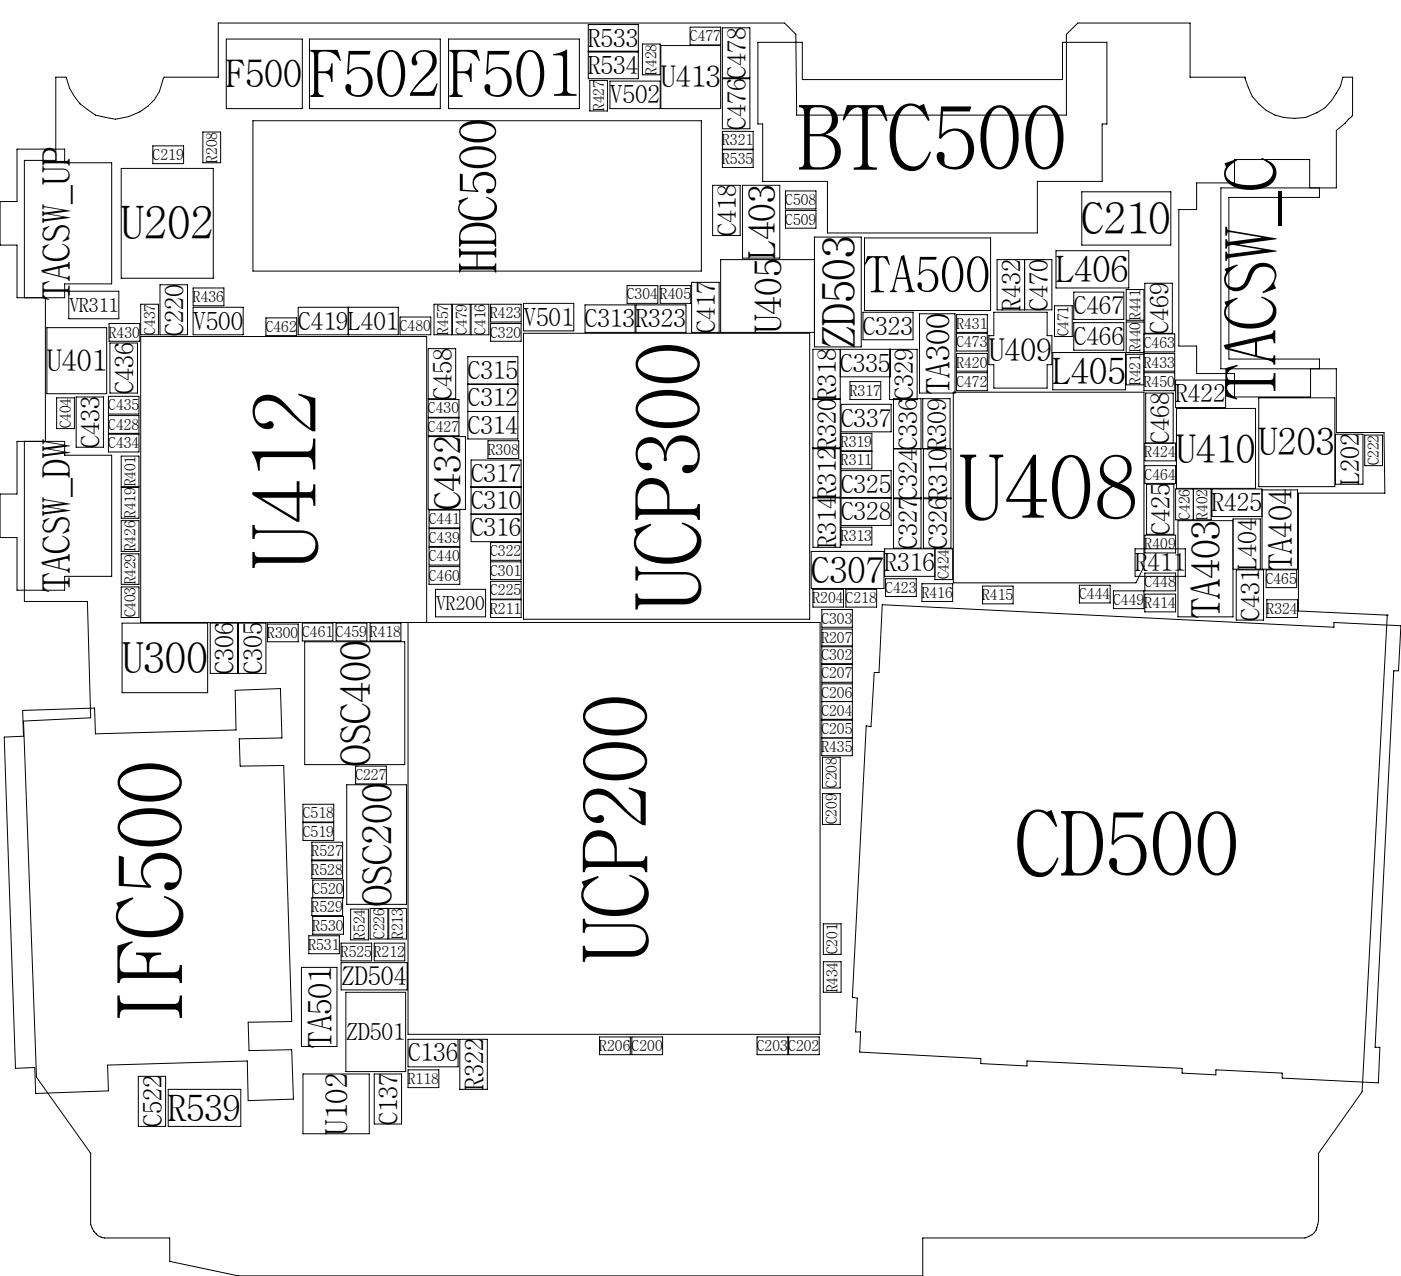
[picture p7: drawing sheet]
<svg xmlns="http://www.w3.org/2000/svg" width="137mm" height="125mm" viewBox="0 0 137 125" stroke-linecap="round" stroke-linejoin="round" font-family="sans-serif">
<g fill="none" stroke="#000" stroke-width=".1">
<path d="M1.7 14.6h4.6v1.3h4.6v11.8h-4.6v1.4h-4.6v-5.2h-1.7v-4.2h1.7zM11.8 16.5h9v10.7h-9zM14.9 14.3h3v1.7h-3zM19.8 12.9h1.8v3h-1.8zM22.1 3.8h7.4v6.8h-7.4zM24.7 11.8h43.8v14.7h-43.8zM30.2 3.8h12.8v6.8h-12.8zM43.8 3.8h12.8v6.8h-12.8zM57.5 2.4h4.9v5.3h-4.9zM57.5 5.1h4.9M57.5 5h4.9M57.6 7.9h1.8v2.9h-1.8z"/>
<path d="M59.6 7.9h4.9v2.7h-4.9zM62.8 4.3h1.7v3h-1.7zM64.6 4.5h5.8v6.1h-5.8zM67.4 2.7h3v1.7h-3zM69.6 18.1h2.7v4.9h-2.7zM70.6 2.7h2.7v4.9h-2.7zM70.6 7.7h2.7v4.9h-2.7zM70.6 12.8h3v1.8h-3zM70.6 14.6h3v1.8h-3zM72.5 18.1h3.7v7.1h-3.7zM74.1 4.1h4.3v3.7h25.4v-3.7h4.4v8h-.5v5.6h-6.3v5.1h-20.6v-5.1h-6.3v-5.6h-.4zM76.7 18.7h3v1.7h-3z"/>
<path d="M105.7 18.7h8.7v5.2h-8.7zM116.9 17.9h3.7v-2.3h7.4v2.8h.9v.9h-8.8v15.8h8.8v.9h-.9v2.8h-7.4v-2.3h-3.7v-2.7h-1.7v-13.3h1.7zM2.4 29.1v-13.4h3.1v-8.2h1a5.3 5.3 0 0 0 2.8 3.7l2 .4a5 5 0 0 0 4.7-4.1h5.3v-5.2h55.4l1.1 1.1v7.8h26.4v-7.8l1.1-1.1h11v5.2h5.4a4.8 4.8 0 0 0 3.8 4 4.8 4.8 0 0 0 5.1-2.4l.4-.7 .2-.9h1v3.7l-.8 .8-.8 .7v5.7h-11.3v17.6h11.3v6.3h4.6l.1 5.9h-8.4v11.5l8.6 .4M4.4 29.1v14M4.6 32h5.8v6.5h-5.8zM5.5 38.9h1.8v3h-1.8zM6.7 28.5h4.9v2.6h-4.9zM7.4 38.8h2.7v4.9h-2.7zM10.6 38.7h3v1.8h-3zM10.7 31.6h3v1.7h-3zM10.7 33.5h2.7v4.9h-2.7zM13.7 29.7h1.8v3h-1.8z"/>
<path d="M15.6 27.8h2.7v4.9h-2.7zM18.9 30h4.9v2.7h-4.9zM18.9 28.1h3v1.8h-3zM26 31.1h3v1.7h-3zM29.1 30h9.8v2.7h-9.8zM34 30v2.7M39.1 31h3v1.7h-3zM41.8 39h3v1.8h-3zM41.8 34.1h2.7v4.9h-2.7zM42.4 29.7h1.7v3h-1.7zM44.2 29.7h1.7v3h-1.7zM45.7 37.5h4.9"/>
<path d="M45.7 34.8h4.9v8.1h-4.9zM46 29.7h1.8v3h-1.8zM47.9 29.7h3v1.8h-3zM47.9 31.6h3v1.7h-3zM51.1 29.6h5v2.7h-5zM51.1 32.6h28v27.9h-28zM57.2 29.8h4.9v2.7h-4.9zM61.3 27.9h3v1.7h-3zM62.1 29.8h4.9v2.7h-4.9zM64.5 27.9h3v1.7h-3zM67.6 27.6h2.7v4.9h-2.7zM76.7 20.6h3v1.7h-3z"/>
<path d="M79.4 39h2.7M79.6 25.4h-9.2v7.1h9.2M79.6 23.2h4.5v10.7h-4.5zM82.1 34.1v19.4h-2.7v-19.4h10.2v4.9h-2.7v-4.9M82.2 39.5h4.9v2.7h-4.9zM83 37.3h3.1v1.7h-3.1zM84.3 30.5h4.9v2.7h-4.9zM84.5 23.2h12.3v7.1h-12.3zM87 34.1v2.7h-4.9M87.3 39h2.7v14.6h-2.7zM89.8 30.7h3.5v7.7h-3.5zM93.1 38.3h18.7v17.1l-.8 1.5h-17.9z"/>
<path d="M93.5 30.7h3v1.8h-3zM93.5 32.6h3v1.7h-3zM93.5 36.4h3v1.8h-3zM93.5 34.5h3v1.8h-3zM97.1 30.5h5.2v2.3h.5v2.8h-.5v2.3h-5.2v-2.3h-.5v-2.8h.5zM97.4 25.4h5.4v4.9h-5.4zM100.1 25.4v4.9M102.9 34.4h7.1v3.7h-7.1zM103 29.9h1.8v3h-1.8zM103.2 24.5h7.1v3.6h-7.1zM104.9 31.5h4.9v2.7h-4.9zM104.9 28.5h4.9v2.7h-4.9z"/>
<path d="M110 28.3h1.8v3h-1.8zM110 31.5h1.8v2.9h-1.8zM111.8 36.3h3v-1.8h-3v3.7h3v-1.8h-3M111.8 32.6h3v1.8h-3M111.8 34.6h-1.8v3h1.8M111.9 27.7h2.6v4.9h-2.6zM114.9 37.1h4.9v2.7h-4.9zM114.9 39.9h7.8v7.8h-7.8zM123 38.9h7.4v8.6h-7.4zM1.7 43.1h4.6v1.4h4.6v11.8h-4.6v1.4h-4.6v-5.2h-1.7v-4.2h1.7zM2.4 43.1v15.7h6.1l.4 11.3-6.6 .3 1.3 34.8 5.3 7.5v6.5a1.63 1.63 0 0 0 1.7 1.8h6v2.2l6.7 1.5h66.9v-3.7h36.9a1.61 1.61 0 0 0 1.7-1.8v-6.5l4.3-6 2.4-46.6M10.6 40.6h3v1.7h-3z"/>
<path d="M10.6 42.4h3v1.8h-3zM11.8 50.9h1.8v3h-1.8zM11.8 44.6h1.8v2.9h-1.8zM11.8 47.6h1.8v3h-1.8zM11.8 54.1h1.8v3h-1.8zM11.8 57.3h1.8v3h-1.8zM41.8 40.8h3v1.8h-3zM41.8 42.7h3.7v7.1h-3.7zM41.9 51.7h3v1.7h-3zM41.9 49.8h3v1.8h-3zM41.9 53.5h3v1.7h-3zM41.9 55.4h3v1.7h-3z"/>
<path d="M42.6 57.6h4.8v2.7h-4.8zM45.7 40.2h4.9M46 44.9h4.9v8h-4.9zM46 47.5h4.9M46 50.2h4.9M46 47.6h4.9M47.7 43.1h3v1.7h-3zM47.9 56.8h3v1.7h-3zM47.9 53h3v1.7h-3zM47.9 54.9h3v1.7h-3zM47.9 58.6h3v1.7h-3zM79.3 53.9h7.1v3.6h-7.1z"/>
<path d="M79.4 57.6h3v1.7h-3zM79.4 43.8h2.7M79.4 48.6h2.7M80.3 59.5h3v1.8h-3zM82.2 42.3h3v3.5h-3zM82.2 46h4.9v5.3h-4.9zM82.2 51.5h3v1.7h-3zM82.2 48.6h4.9M82.2 44.1h3M82.6 57.6h3.1v1.7h-3.1zM86.2 59.1l44.1 2.2v-.5l6.6 .3-.3 4.4h-.4l-1.8 36.8h.4l-.1 3.5-9.4-.5v-.5l-6.5-.3v.5l-3.3-.2v-.4l-15.2-.7v.4l-4.5-.2v-.5l-11.8-.6 .1-2h-.5l.2-3.3-.5-.1 1.3-26.5 .5 .1 .3-5.3h.5zM86.5 56.5h3v1.8h-3z"/>
<path d="M87.3 48.7h2.7M87.3 43.8h2.7M87.3 48.6h2.7M90.1 57h3v1.8h-3zM90.2 43.8v9.8h2.7v-9.8h-2.7v-4.8h2.6v4.8M90.2 48.7h2.7M90.2 48.6h2.7M91.3 53.6v3h1.8v-3h-6.7v2.7h4.9M96 57.3h3v1.7h-3zM105.5 57.2h3v1.7h-3zM108.8 57.7h3v1.8h-3zM110.9 53.6h4.9v2.7h-4.9z"/>
<path d="M111.9 45.5h3v1.7h-3zM111.9 43.3h3v1.7h-3zM111.9 52.3h3v1.7h-3zM111.9 56h3v1.7h-3zM111.9 58h3v1.8h-3zM111.9 43.3v-4.9h2.7v4.9M112 47.3h2.7v4.9h-2.7zM114.9 47.8h3.4v3h-3.4zM116.6 47.8v3M120.5 50.9h-5.4v9.4h5.4v-9.6h2.6v4.9h-2.6M120.8 55.7h2.7v4.9h-2.7zM123.3 47.9h3.5v7.7h-3.5v-7.8h-4.9v2.7h4.9"/>
<path d="M123.7 55.7h3v1.7h-3zM123.8 58.6h3v1.7h-3zM130.5 42.4h2.7v4.9h-2.7zM133.3 42.5h1.8v3h-1.8zM2.2 69.4l7-.2 .1 2.5 13.8-.4-.1-3.9 4.4-.1 .1 4.8-4.1 .1 .1 2.7 4.2-.1 .8 25-4.3 .1 .1 2.7h4.2l.2 4.8-4.5 .1v-3.8l-13.7 .4 .1 2.5-7.1 .2-.1-2.5-1.9 .1-1.1-32.4 1.9-.1zM11.9 60.9h8.4v6.8h-8.4zM20.5 60.9h2.7v4.9h-2.7zM23.3 60.9h2.7v4.9h-2.7zM26.1 61h3v1.7h-3zM29.5 60.9h3v1.7h-3zM29.6 78.6h3v1.7h-3zM29.8 62.7h9.7v12h-9.7z"/>
<path d="M32.8 60.9h3v1.7h-3zM33.9 76.7h5.8v11.7h-5.8zM34.7 74.9h3.1v1.7h-3.1zM36.2 60.9h3v1.7h-3zM39.9 60.8v40.3h40.2v-40.3h-66.4v-27.9h28v27.9M80.3 66.8h3v3.5h-3zM80.3 61.5h3v3.3h-3zM80.3 64.9h3v1.8h-3zM80.3 70.4h3v3.4h-3zM80.3 68.5h3M80.3 72.1h3M80.3 63.1h3"/>
<path d="M80.3 63.2h3M80.4 74h1.7v3h-1.7zM80.4 77.5h1.7v3h-1.7zM135.5 60.1h.1M29.5 94.5h3.4v7.7h-3.4zM29.6 80.4h3v1.7h-3zM30.2 91.4h3v1.8h-3zM30.5 82.3h3v1.7h-3zM30.5 84.1h3v1.7h-3zM30.6 87.7v-1.7h3v1.7h-3.1v1.8h3v-1.8M30.6 89.5h3v1.8h-3zM33.3 92.1h3v1.8h-3z"/>
<path d="M33.3 94.1h6.5v2.6h-6.5zM33.8 97h5.8v7.7h-5.8zM34.3 88.8h1.7v3h-1.7zM36.2 88.8h1.7v2.9h-1.7zM36.6 92.1h2.9v1.8h-2.9zM38 88.8h1.7v2.9h-1.7zM80.4 90.3h1.8v2.9h-1.8zM80.4 94h1.8v3h-1.8zM13.5 105.2h2.7v4.9h-2.7zM16.4 106.4h7.1v3.7h-7.1zM29.6 104.9h6.5v5.9h-6.5zM36.6 104.9h2.6v4.9h-2.6z"/>
<path d="M39.9 101.5h4.9v2.7h-4.9zM39.9 104.5h3v1.8h-3zM44.9 101.5h2.7v4.9h-2.7zM58.6 101.3h3v1.7h-3zM61.7 101.3h3v1.7h-3zM74 101.3h3v1.7h-3zM77.1 101.3h2.9v1.7h-2.9z"/>
</g>
<g font-size="8.8">
<text x="77.9" y="16.6">BTC500</text>
<text x="93.7" y="50.7">U408</text>
<text x="31" y="55.6" transform="rotate(-90 31 55.6)">U412</text>
<text x="68.4" y="59.7" transform="rotate(-90 68.4 59.7)">UCP300</text>
<text x="99.2" y="85.5">CD500</text>
<text x="63.2" y="94.1" transform="rotate(-90 63.2 94.1)">UCP200</text>
<text x="17.8" y="100.5" transform="rotate(-90 17.8 100.5)">IFC500</text>
</g>
<text font-size="6.8" x="124.6" y="39" transform="rotate(-90 124.6 39)">TACSW_C</text>
<g font-size="6.4">
<text x="30.2" y="9.5">F502</text>
<text x="43.8" y="9.5">F501</text>
</g>
<text font-size="5.1" x="48.5" y="26.7" transform="rotate(-90 48.5 26.7)">HDC500</text>
<text font-size="4.9" x="84.5" y="28.5">TA500</text>
<text font-size="4.5" x="11.8" y="23.4">U202</text>
<text font-size="4.4" x="83.5" y="34" transform="rotate(-90 83.5 34)">ZD503</text>
<text font-size="4.3" x="105.7" y="22.9">C210</text>
<text font-size="4.2" x="11.9" y="65.8">U300</text>
<text font-size="4.1" x="36.2" y="74.9" transform="rotate(-90 36.2 74.9)">OSC400</text>
<text font-size="4" x="38.3" y="88.5" transform="rotate(-90 38.3 88.5)">OSC200</text>
<g font-size="3.9">
<text x="114.9" y="45.2">U410</text>
<text x="119.2" y="60.4" transform="rotate(-90 119.2 60.4)">TA403</text>
</g>
<g font-size="3.7">
<text x="22.1" y="8.5">F500</text>
<text x="6.8" y="29.3" transform="rotate(-90 6.8 29.3)">TACSW_UP</text>
<text x="123" y="44.5">U203</text>
<text x="6.8" y="57.8" transform="rotate(-90 6.8 57.8)">TACSW_DW</text>
</g>
<g font-size="3.6">
<text x="75.7" y="25.3" transform="rotate(-90 75.7 25.3)">L403</text>
<text x="103.2" y="27.5">L406</text>
<text x="76.4" y="32.6" transform="rotate(-90 76.4 32.6)">U405</text>
<text x="102.9" y="37.5">L405</text>
<text x="45" y="49.9" transform="rotate(-90 45 49.9)">C432</text>
<text x="79.3" y="56.9">C307</text>
<text x="16.4" y="109.5">R539</text>
</g>
<g font-size="3.2">
<text x="92.8" y="38.5" transform="rotate(-90 92.8 38.5)">TA300</text>
<text x="126.2" y="55.7" transform="rotate(-90 126.2 55.7)">TA404</text>
<text x="32.4" y="102.3" transform="rotate(-90 32.4 102.3)">TA501</text>
</g>
<text font-size="3.1" x="96.6" y="35.3">U409</text>
<text font-size="3" x="34" y="110.9" transform="rotate(-90 34 110.9)">U102</text>
<g font-size="2.9">
<text x="64.6" y="8.5">U413</text>
<text x="4.6" y="36.2">U401</text>
</g>
<g font-size="2.5">
<text x="72.9" y="12.7" transform="rotate(-90 72.9 12.7)">C476C478</text>
<text x="71.9" y="23.1" transform="rotate(-90 71.9 23.1)">C418</text>
<text x="17.9" y="32.8" transform="rotate(-90 17.9 32.8)">C220</text>
<text x="69.9" y="32.6" transform="rotate(-90 69.9 32.6)">C417</text>
<text x="99.7" y="30.4" transform="rotate(-90 99.7 30.4)">R432</text>
<text x="102.4" y="30.4" transform="rotate(-90 102.4 30.4)">C470</text>
<text x="114.2" y="32.6" transform="rotate(-90 114.2 32.6)">C469</text>
<text x="13" y="38.5" transform="rotate(-90 13 38.5)">C436</text>
<text x="44.1" y="39" transform="rotate(-90 44.1 39)">C458</text>
<text x="9.7" y="43.8" transform="rotate(-90 9.7 43.8)">C433</text>
<text x="114.2" y="43.4" transform="rotate(-90 114.2 43.4)">C468</text>
<text x="132.8" y="47.4" transform="rotate(-90 132.8 47.4)">L202</text>
<text x="81.7" y="53.6" transform="rotate(-90 81.7 53.6)">R314R312R320R318</text>
<text x="89.6" y="53.6" transform="rotate(-90 89.6 53.6)">C327C324C336C329</text>
<text x="92.5" y="53.6" transform="rotate(-90 92.5 53.6)">C326R310R309</text>
<text x="114.3" y="52.3" transform="rotate(-90 114.3 52.3)">C425</text>
<text x="22.8" y="65.9" transform="rotate(-90 22.8 65.9)">C306</text>
<text x="25.6" y="65.9" transform="rotate(-90 25.6 65.9)">C305</text>
<text x="123.1" y="60.7" transform="rotate(-90 123.1 60.7)">C431L404</text>
<text x="33.4" y="96.3">ZD504</text>
<text x="47.2" y="106.5" transform="rotate(-90 47.2 106.5)">R322</text>
<text x="15.8" y="110.2" transform="rotate(-90 15.8 110.2)">C522</text>
<text x="38.9" y="109.9" transform="rotate(-90 38.9 109.9)">C137</text>
</g>
<g font-size="2.4">
<text x="57.5" y="4.6">R533</text>
<text x="57.5" y="7.2">R534</text>
<text x="59.6" y="10.1">V502</text>
<text x="18.9" y="32.2">V500</text>
<text x="29.1" y="32.2">C419</text>
<text x="34" y="32.2">L401</text>
<text x="51.1" y="31.8">V501</text>
<text x="57.1" y="32">C313</text>
<text x="62.1" y="32">R323</text>
<text x="84.3" y="32.7">C323</text>
<text x="104.9" y="33.7">C466</text>
<text x="104.9" y="30.7">C467</text>
<text x="45.7" y="39.7">C312</text>
<text x="45.7" y="37">C315</text>
<text x="82.1" y="36.3">C335</text>
<text x="82.2" y="41.7">C337</text>
<text x="114.8" y="39.3">R422</text>
<text x="45.7" y="42.4">C314</text>
<text x="46" y="47.1">C317</text>
<text x="46" y="49.7">C310</text>
<text x="46" y="52.4">C316</text>
<text x="82.2" y="48.1">C325</text>
<text x="82.2" y="50.8">C328</text>
<text x="118.4" y="50">R425</text>
<text x="86.4" y="55.8">R316</text>
<text x="110.9" y="55.8">R411</text>
<text x="39.9" y="103.7">C136</text>
</g>
<text font-size="2.3" x="33.9" y="101.6">ZD501</text>
<g font-size="1.9">
<text x="6.8" y="30.5">VR311</text>
<text x="42.6" y="59.6">VR200</text>
</g>
<g font-size="1.5">
<text x="67.4" y="4">C477</text>
<text x="59" y="10.8" transform="rotate(-90 59 10.8)">R427</text>
<text x="64.1" y="7.3" transform="rotate(-90 64.1 7.3)">R428</text>
<text x="14.9" y="15.6">C219</text>
<text x="21.2" y="15.9" transform="rotate(-90 21.2 15.9)">R208</text>
<text x="70.6" y="14.2">R321</text>
<text x="70.6" y="16">R535</text>
<text x="76.7" y="20">C508</text>
<text x="76.7" y="21.9">C509</text>
<text x="18.8" y="29.5">R436</text>
<text x="61.2" y="29.3">C304R405</text>
<text x="10.6" y="33">R430</text>
<text x="15.1" y="32.7" transform="rotate(-90 15.1 32.7)">C437</text>
<text x="26" y="32.4">C462</text>
<text x="39.1" y="32.3">C480</text>
<text x="43.8" y="32.7" transform="rotate(-90 43.8 32.7)">R457</text>
<text x="45.6" y="32.7" transform="rotate(-90 45.6 32.7)">C479</text>
<text x="47.4" y="32.7" transform="rotate(-90 47.4 32.7)">C416</text>
<text x="47.9" y="33">C320</text>
<text x="47.9" y="31.1">R423</text>
<text x="93.4" y="33.9">C473</text>
<text x="93.4" y="35.9">R420</text>
<text x="93.4" y="32.1">R431</text>
<text x="104.4" y="32.9" transform="rotate(-90 104.4 32.9)">C471</text>
<text x="111.7" y="35.9">R433</text>
<text x="111.7" y="34">C463</text>
<text x="6.9" y="41.9" transform="rotate(-90 6.9 41.9)">C404</text>
<text x="10.6" y="42">C428</text>
<text x="10.6" y="40.1">C435</text>
<text x="41.8" y="40.4">C430</text>
<text x="83" y="38.7">R317</text>
<text x="93.4" y="37.8">C472</text>
<text x="111.4" y="37.6" transform="rotate(-90 111.4 37.6)">R421R440R441</text>
<text x="111.7" y="37.8">R450</text>
<text x="10.6" y="43.8">C434</text>
<text x="41.8" y="42.2">C427</text>
<text x="47.7" y="44.4">R308</text>
<text x="82.2" y="45.5">R311</text>
<text x="82.2" y="43.7">R319</text>
<text x="111.8" y="44.7">R424</text>
<text x="111.8" y="46.9">C464</text>
<text x="134.7" y="45.5" transform="rotate(-90 134.7 45.5)">C222</text>
<text x="41.9" y="53">C439</text>
<text x="41.9" y="51.2">C441</text>
<text x="82.2" y="52.9">R313</text>
<text x="111.8" y="53.7">R409</text>
<text x="116.3" y="50.8" transform="rotate(-90 116.3 50.8)">C426</text>
<text x="118" y="50.8" transform="rotate(-90 118 50.8)">R402</text>
<text x="41.9" y="54.8">C440</text>
<text x="41.9" y="56.7">C460</text>
<text x="47.9" y="58.2">C225</text>
<text x="47.9" y="54.4">C322</text>
<text x="47.9" y="60">R211</text>
<text x="47.9" y="56.3">C301</text>
<text x="79.4" y="59">R204C218</text>
<text x="86.5" y="57.9">C423</text>
<text x="90.1" y="58.4">R416</text>
<text x="92.7" y="56.6" transform="rotate(-90 92.7 56.6)">C424</text>
<text x="96" y="58.6">R415</text>
<text x="105.4" y="58.6">C444</text>
<text x="108.8" y="59.1">C449R414</text>
<text x="111.8" y="57.4">C448</text>
<text x="123.7" y="57.1">C465</text>
<text x="123.8" y="60">R324</text>
<text x="13.2" y="60.3" transform="rotate(-90 13.2 60.3)">C403R429 R426 R419R401</text>
<text x="26.1" y="62.3">R300 C461 C459 R418</text>
<text x="80.3" y="62.8">R207</text>
<text x="80.3" y="64.5">C302</text>
<text x="80.3" y="60.9">C303</text>
<text x="80.3" y="69.9">C204</text>
<text x="80.3" y="71.7">C205</text>
<text x="80.3" y="68.2">C206</text>
<text x="80.3" y="66.3">C207</text>
<text x="34.7" y="76.2">C227</text>
<text x="80.3" y="73.5">R435</text>
<text x="29.6" y="79.9">C518</text>
<text x="29.6" y="81.8">C519</text>
<text x="30.4" y="83.7">R527</text>
<text x="81.8" y="80.5" transform="rotate(-90 81.8 80.5)">C209 C208</text>
<text x="30.4" y="85.5">R528</text>
<text x="30.4" y="89.1">R529</text>
<text x="30.5" y="87.4">C520</text>
<text x="30.1" y="92.8">R531</text>
<text x="30.5" y="90.9">R530</text>
<text x="33.3" y="93.5">R525R212</text>
<text x="35.7" y="91.8" transform="rotate(-90 35.7 91.8)">R524</text>
<text x="37.6" y="91.7" transform="rotate(-90 37.6 91.7)">C226</text>
<text x="39.4" y="91.7" transform="rotate(-90 39.4 91.7)">R213</text>
<text x="81.8" y="97" transform="rotate(-90 81.8 97)">R434 C201</text>
<text x="39.8" y="105.9">R118</text>
<text x="58.6" y="102.7">R206C200</text>
<text x="73.9" y="102.7">C203C202</text>
</g>
</svg>
